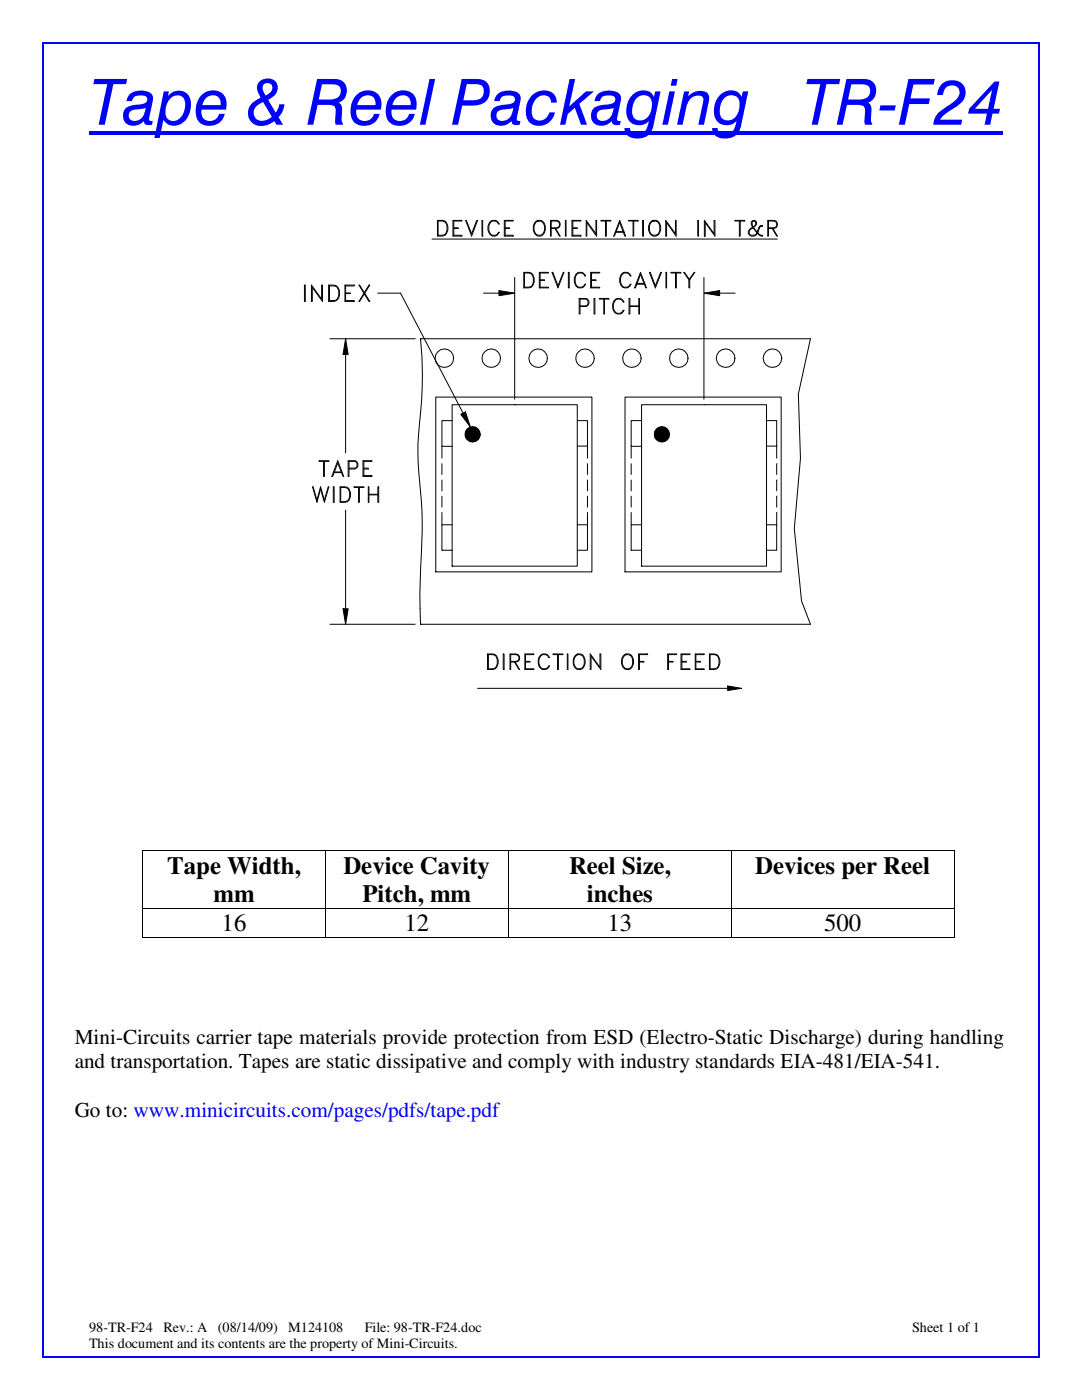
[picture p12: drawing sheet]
<svg xmlns="http://www.w3.org/2000/svg" width="216mm" height="279mm" viewBox="0 0 216 279" stroke-linecap="round" stroke-linejoin="round" font-family="sans-serif">
<path d="M17.8 26.2h182.4v.7h-182.4z" fill="#00f"/>
<path d="M59.5 43.2h103.5v95.4h-103.5z" fill="#fff"/>
<path d="M59.5 43.1h103.5v95.5h-103.5z" fill="none" stroke="#fff" stroke-width=".2"/>
<g fill="none" stroke="#000" stroke-width=".2">
<path d="M60.7 56.9h.2v3.3h-.2zM62.1 56.9l2.1 2.8v-2.8h.1v3.3l-2-2.8v2.8h-.2zM65.6 56.9h1.1a1.75 1.75 0 0 1 1.1 1.6 1.75 1.75 0 0 1-1.1 1.7h-1.1zM65.7 57.1h1a1.11 1.11 0 0 1 .9 1 2.14 2.14 0 0 1-.5 1.8l-1.4 .1zM69 60h1.7v.2h-1.9v-3.3h1.9v.2h-1.7v2.9M69 58.5h.9v.1h-.9M71.6 56.9l2 3.3h.2M73.8 56.9h-.2l-2 3.3M75.4 58.5h4.5l12.5 24M86.2 47.7h68.9M87.3 44h1a1.63 1.63 0 0 1 .9 2.4l-.4 .5-.5 .2h-1zM87.4 44.1h.9a1.55 1.55 0 0 1 .6 2.6l-.6 .2h-.9z"/>
<path d="M90.4 44h1.8v.1h-1.6v2.8h1.6v.2h-1.8zM90.6 45.5h.8v.1h-.8M92.9 44h.1l1.1 2.7 1-2.7h.2l-1.2 3.1zM96.2 44h.1l.1 3.1h-.2zM96.5 58.5h3.1M97.7 44.4a1.11 1.11 0 0 1 1.9 .3h-.2l-.1-.3-.5-.3a1.05 1.05 0 0 0-1.3 1.1 1.53 1.53 0 0 0 .8 1.7l.8-.1 .3-.4h.2a1.07 1.07 0 0 1-1 .8 1.07 1.07 0 0 1-1.1-.8 1.99 1.99 0 0 1 .2-2zM99.6 58l3.1 .5-3.1 .5zM100.6 44h1.8v.1h-1.6v2.8h1.6v.2h-1.8zM100.8 45.5h.9v.1h-.9M102.7 55.4v24.3M104.5 54.4h1a1.63 1.63 0 0 1 .9 2.3l-.4 .6-1.5 .1zM104.6 54.5h.9a1.5 1.5 0 0 1 .8 2.2l-.3 .5-.5 .1h-.9z"/>
<path d="M106.7 44.4a1.16 1.16 0 0 1 1.3-.4 1.16 1.16 0 0 1 .8 1.2 1.45 1.45 0 0 1-1.5 1.9 1.81 1.81 0 0 1-.6-2.7zM107.4 44.1a1.66 1.66 0 0 0-.4 2.7 1.11 1.11 0 0 0 1.7-.9 1.38 1.38 0 0 0-1.3-1.8h.1M107.6 57.4h1.8v-.1h-1.6v-2.8h1.6v-.1h-1.8l.1 3M107.8 55.8h.9v.2h-.9M110 45.5h1l.5-.2 .1-.3-.1-.7-.5-.2h-1v3h-.1v-3.1h1.1a.81 .81 0 0 1 .8 .8 .81 .81 0 0 1-.8 .8h-1M110.2 54.4h.1l1 2.6 1.1-2.6h.1l-1.2 3zM110.7 45.6l.9 1.5h.2l-.9-1.5M112.8 44h.1v3.1h-.1zM113.4 54.4h.2v3h-.2zM114.1 44h1.8v.1h-1.6v2.8h1.6v.2h-1.8zM114.3 45.5h.9v.1h-.9M114.9 54.8a1.11 1.11 0 0 1 1.9 .3h-.1l-.2-.3-.4-.3a1.05 1.05 0 0 0-1.3 1 1.31 1.31 0 0 0 1.3 1.8l.4-.3 .2-.3h.1a1.16 1.16 0 0 1-1.3 .8 1.16 1.16 0 0 1-.9-1.2v-.8z"/>
<path d="M117 44l1.9 2.7v-2.7h.1v3.1l-1.9-2.7v2.7h-.1zM117.9 54.4h1.8l-.1 .1h-1.6v2.8h1.6l.1 .1h-1.8zM118 55.8h.9v.2h-.9M118.5 59.6h.2v3.1h-.2zM119.6 59.6h1.9v.1h-1.9zM119.9 44h2v.1h-2zM120.5 59.7v3h.1v-3M120.8 44.1v3h.2v-3M122.6 60a1.11 1.11 0 0 1 1.9 .3h-.2l-.6-.6a1.1 1.1 0 0 0-1.3 1 1.36 1.36 0 0 0 1.3 1.8l.6-.6h.2a1.16 1.16 0 0 1-1.3 .8 1.16 1.16 0 0 1-.9-1.2v-.8zM122.8 46.4h1.7M122.9 46.2h1.5M123.7 44l1.1 3.1h-.1l-1-2.7-1.1 2.7h-.1z"/>
<path d="M124 54.8a1.11 1.11 0 0 1 1.9 .3h-.2l-.1-.3-.5-.3a1.05 1.05 0 0 0-1.3 1 1.31 1.31 0 0 0 1.3 1.8l.5-.3 .1-.3h.2a1.16 1.16 0 0 1-1.3 .8 1.16 1.16 0 0 1-.9-1.2v-.8zM125.4 44h1.9v.1h-1.9zM125.5 59.6h.2v3.1h-.2zM126.3 44.1v3h.1v-3M126.9 56.7h1.8M127.1 56.6h1.5M127.5 59.6h.1v3.1h-.1zM127.8 54.4l1.2 3h-.1l-1.1-2.6-1 2.6h-.2zM128.2 44h.2v3.1h-.2zM129.6 54.4h.2l1 2.6 1-2.6h.2l-1.2 3zM130 44.3a1.06 1.06 0 0 1 1.7 .9 1.38 1.38 0 0 1-.9 1.7h-.3a1.38 1.38 0 0 1-.9-1.7zM130.3 44a1.78 1.78 0 0 0 0 3.1 1.52 1.52 0 0 0 1.5-.8 1.52 1.52 0 0 0-.1-1.6 1.05 1.05 0 0 0-1.4-.7"/>
<path d="M132.8 44l2 2.7v-2.7h.1v3.1l-1.9-2.7v2.7h-.2zM132.9 54.4h.1v3h-.1zM133.9 54.4h1.9v.1h-1.9zM134.8 54.5v2.9h.2v-2.9M137.5 55.8l1.1-1.4-1 1.4v1.6h-.1v-1.6l-1.1-1.4 1.2 1.4M139.2 44h.2v3.1h-.2zM140.5 58.5l3.1-.5v1zM140.5 55.4v24.3M140.5 44l2 2.7v-2.7h.2v3.1l-2-2.7v2.7h-.2zM143.6 58.5h3.1M146.6 44h2v.1h-2zM147.5 44.1v3h.2v-3"/>
<path d="M150.1 44.3l.3-.2 .4 .2M150.2 44.1a1.24 1.24 0 0 0 .3 1.5l1.1 1.2 .5 .1v.2h-.3a4.3 4.3 0 0 1-1.9-2.7l.2-.3 .4-.1a.59 .59 0 0 1 .5 .4 .59 .59 0 0 1-.2 .6l-1 .8a.67 .67 0 0 0 .1 1.1h.6l.5-.2a2.19 2.19 0 0 1 .8-1.7h.3v.2l-.5 .1M150.7 44.1a.76 .76 0 0 1-.2 1.1 1.49 1.49 0 0 0-1.2 1.3l.3 .4a1.06 1.06 0 0 0 1.7-.5l.4-1.2M153.3 45.5h1.1l.4-.2 .2-.3-.2-.7-.4-.2h-1.1v3h-.1v-3.1h1.2a.81 .81 0 0 1 .7 .8 .81 .81 0 0 1-.7 .8h-1.1M154.1 45.6l.9 1.5h.1l-.9-1.5M65.8 67.6h17M69 67.6l.5 3.1h-1zM69 67.6h.1M69 70.7v19.7M83.9 67.6h77.8l-2.4 11.1 .4 12.7-1.2 14.1 1.4 14.4 1.8 4.7h-77.8M83.9 67.6a84.9 84.9 0 0 1-.4 19.1l-.1 5.7a109.3 109.3 0 0 1 .7 18.2l-.2 2.5a110.4 110.4 0 0 0 0 11.5M83.9 67.6h.1"/>
<path d="M87 79.2h31.1v34.9h-31.1zM115.7 61h1.2a.73 .73 0 0 0 .5-.6 .73 .73 0 0 0-.5-.7h-1.2v3h-.1v-3.1h1.3a.83 .83 0 0 1 .6 .8 .83 .83 0 0 1-.6 .8h-1.2M124.7 79.2h31.2v34.9h-31.2zM125.7 61h1.8M125.7 61.2h1.8M62.4 97.2h.1l.7 2.6 .8-2.6 .7 2.6 .8-2.6h.1l-.9 3-.7-2.6-.8 2.6zM63.7 91.9h1.9v.2h-1.9zM64.6 92.1v3h.1v-3M66.5 94.3h1.8M66.5 97.2h.2v3h-.2zM66.7 94.2h1.5M67.4 91.9l1.2 3.2h-.1l-1.1-2.7-1 2.7h-.2z"/>
<path d="M67.9 97.2h1a1.63 1.63 0 0 1 .9 2.3l-.5 .6-1.4 .1zM68 97.3h.9a1.5 1.5 0 0 1 .7 2.2l-.3 .4-.4 .2h-.9zM69.6 93.4h1.2l.3-.1a.8 .8 0 0 0-.3-1.2h-1.2v3h-.1v-3.2h1.3a.86 .86 0 0 1 .6 .9 .86 .86 0 0 1-.6 .8h-1.2M70.7 97.2h1.9v.1h-1.9zM71.5 97.3v2.9h.2v-2.9M72.4 91.9h1.8v.2h-1.6v2.8h1.6v.2h-1.8zM72.6 93.4h.9v.2h-.9M73.5 97.2h.1v3h-.1zM73.6 98.6h1.8M73.6 98.8h1.8M75.4 97.2h.2v3h-.2zM88.2 89v2.4"/>
<path d="M88.2 92.5v2.2M88.2 95.8v2.2M88.2 99v2.2M90.2 83.9h-2v5.2h2.1M91.9 82.7l1-.5 1 3zM92.9 86.7h1.4l-1.3 .5zM93 86.1l1.3 .6h-1.4zM93 87.2l1.3-.5-1 1zM93.3 85.7l.5-.4 .5 1.4zM93.3 85.7l1 1-1.3-.6zM93.8 85.3h.5v1.4zM94.3 86.7l1.3-.6 .2 .6z"/>
<path d="M94.3 86.7l1-1 .3 .4zM94.3 85.3h.6l-.6 1.4zM94.3 86.7l-.5 1.3-.5-.3zM94.3 86.7v1.4l-.5-.1zM94.3 86.7l.6 1.3-.6 .1zM94.3 86.7l1 1-.4 .3zM94.3 86.7l1.3 .5-.3 .5zM94.3 86.7h1.5l-.2 .5zM94.9 85.3l.4 .4-1 1zM102.7 80.8h.1M115.2 83.9h2v5.1h-2M117.2 89v2.4"/>
<path d="M117.2 92.5v2.2M117.2 95.8v2.2M117.2 99v2.2M125.9 89v2.4M125.9 92.5v2.2M125.9 95.8v2.2M125.9 99v2.2M128 83.9h-2.1v5.2h2.1M128 80.8h25v32.2h-25zM130.6 86.7h1.5l-1.3 .5zM130.8 86.1l1.3 .6h-1.5zM130.8 87.2l1.3-.5-1 1z"/>
<path d="M131.1 85.7l.4-.4 .6 1.4zM131.1 85.7l1 1-1.3-.6zM131.5 85.3h.6v1.4zM132.1 86.7l1.3-.6 .1 .6zM132.1 86.7l1-1 .3 .4zM132.1 85.3h.5l-.5 1.4zM132.1 86.7l-.6 1.3-.4-.3zM132.1 86.7v1.4l-.6-.1zM132.1 86.7l.5 1.3-.5 .1zM132.1 86.7l1 1-.5 .3zM132.1 86.7l1.3 .5-.3 .5zM132.1 86.7h1.4l-.1 .5z"/>
<path d="M132.6 85.3l.5 .4-1 1zM153 83.9h2v5.1h-2M155 99v2.2M155 95.8v2.2M155 92.5v2.2M155 89v2.4M69 101.8v19.7M88.2 102.3v2.4M90.2 104.7h-2v5.1h2.1M90.2 113h25v-32.2h-25l.1 32.2M115.2 104.7h2v5.1h-2M117.2 102.3v2.4"/>
<path d="M125.9 102.3v2.4M128 104.7h-2.1v5.1h2.1M153 104.7h2v5.1h-2M155 102.3v2.4M65.8 124.6h17M68.5 121.5h1l-.5 3.1zM83.9 124.6h.1M95.3 137.4h49.9M97.3 130.5h1a1.63 1.63 0 0 1 .9 2.4l-.4 .6-1.5 .1zM97.5 130.6h.8a1.5 1.5 0 0 1 .8 2.3l-.3 .4-.5 .2h-.8zM100.4 130.5h.2v3.1h-.2zM101.9 132h1.1l.4-.2 .1-.3-.1-.7-.4-.2h-1.1v3h-.1v-3.1h1.2a.81 .81 0 0 1 .7 .8 .81 .81 0 0 1-.7 .8h-1.1"/>
<path d="M102.7 132.1l.8 1.5h.2l-.9-1.5M104.7 130.5h1.8v.1h-1.6v2.9h1.6v.1h-1.8zM104.9 132h.8v.1h-.8M107.7 130.9a1.11 1.11 0 0 1 1.9 .3h-.1l-.2-.3-.4-.3a1.1 1.1 0 0 0-1.4 1.1 1.36 1.36 0 0 0 1.4 1.8l.4-.3 .2-.3h.1a1.16 1.16 0 0 1-1.3 .7 1.16 1.16 0 0 1-.9-1.2v-.7zM110.4 130.5h1.9v.1h-1.9zM111.3 130.6v3h.1v-3M113.2 130.5h.1v3.1h-.1zM114.7 130.9a1.16 1.16 0 0 1 1.3-.3 1.16 1.16 0 0 1 .8 1.1 1.36 1.36 0 0 1-.3 1.5 1.36 1.36 0 0 1-1.5 .3 1.97 1.97 0 0 1-.3-2.6zM115 130.8a1.03 1.03 0 0 1 1.1 0 1.03 1.03 0 0 1 .5 .9 1.31 1.31 0 0 1-1.2 1.8 1.63 1.63 0 0 1-.4-2.7zM117.8 130.5l1.9 2.7v-2.7h.2v3.1l-2-2.7v2.7h-.1zM124.3 130.9a1.16 1.16 0 0 1 1.4-.3 1.16 1.16 0 0 1 .7 1.1 1.36 1.36 0 0 1-.3 1.5 1.36 1.36 0 0 1-1.5 .3 1.97 1.97 0 0 1-.3-2.6zM124.6 130.8a1.03 1.03 0 0 1 1.1 0 1.03 1.03 0 0 1 .5 .9 1.31 1.31 0 0 1-1.1 1.8 1.63 1.63 0 0 1-.5-2.7z"/>
<path d="M127.4 130.5h1.8v.1h-1.6v3h-.2zM127.6 132h.9v.1h-.9M133.2 130.5h1.8v.1h-1.6v3h-.2zM133.4 132h.9v.1h-.9M135.9 130.5h1.8v.1h-1.6v2.9h1.6v.1h-1.8zM136.1 132h.8v.1h-.8M138.7 130.5h1.8v.1h-1.6v2.9h1.6v.1h-1.8zM138.9 132h.8l.1 .1h-.9M141.6 130.5h1a1.63 1.63 0 0 1 .9 2.4l-.5 .6-1.4 .1zM141.7 130.6h.9a1.5 1.5 0 0 1 .7 2.3l-.3 .4-.4 .2h-.9zM145.2 136.9l2.8 .5-2.8 .4z"/>
<circle cx="88.7" cy="71.5" r="1.85"/>
<circle cx="98" cy="71.5" r="1.85"/>
<circle cx="107.4" cy="71.5" r="1.85"/>
<circle cx="116.7" cy="71.5" r="1.85"/>
<circle cx="126.1" cy="71.5" r="1.86"/>
<circle cx="135.4" cy="71.5" r="1.86"/>
<circle cx="144.8" cy="71.5" r="1.86"/>
<circle cx="154.1" cy="71.5" r="1.86"/>
<circle cx="94.3" cy="86.7" r="1.53"/>
<circle cx="132.1" cy="86.7" r="1.53"/>
</g>
<g fill="#000">
<path d="M99.6 58l3.1 .5-3.1 .5zM140.5 58.5l3.1-.5v1zM69 67.6l.5 3.1h-1zM91.9 82.7l1-.5 1 3zM92.9 86.7h1.4l-1.3 .5zM93 86.1l1.3 .6h-1.4zM93 87.2l1.3-.5-1 1zM93.3 85.7l1 1-1.3-.6zM94.3 86.7l-.5 1.3-.5-.3zM93.3 85.7l.5-.3 .5 1.3zM94.3 86.7v1.4l-.5-.1zM93.8 85.4l.5-.1v1.4z"/>
<path d="M94.3 86.7l.6 1.3-.6 .1zM94.3 85.3l.6 .1-.6 1.3zM94.3 86.7l1 1-.4 .3zM94.9 85.4l.4 .3-1 1zM94.3 86.7l1.3 .5-.3 .5zM94.3 86.7l1-1 .3 .4zM94.3 86.7h1.5l-.2 .5zM94.3 86.7l1.3-.6 .2 .6zM130.6 86.7h1.5l-1.3 .5zM130.8 86.1l1.3 .6h-1.5zM130.8 87.2l1.3-.5-1 1zM131.1 85.7l1 1-1.3-.6z"/>
<path d="M132.1 86.7l-.6 1.3-.4-.3zM131.1 85.7l.4-.3 .6 1.3zM132.1 86.7v1.4l-.6-.1zM131.5 85.4l.6-.1v1.4zM132.1 86.7l.5 1.3-.5 .1zM132.1 85.3l.5 .1-.5 1.3zM132.1 86.7l1 1-.5 .3zM132.6 85.4l.5 .3-1 1zM132.1 86.7l1.3 .5-.3 .5zM132.1 86.7l1-1 .3 .4zM132.1 86.7h1.4l-.1 .5zM132.1 86.7l1.3-.6 .1 .6z"/>
<path d="M68.5 121.5h1l-.5 3.1zM145.2 136.9l2.8 .5-2.8 .4z"/>
</g>
<path d="M17.3 168.4h184.2v28.5h-184.2z" fill-rule="evenodd" fill="#fff"/>
<g fill="#000">
<path d="M28.4 169.6h.1v.2h-.1zM64.9 169.6h.1v.2h-.1zM101.4 169.6h.2v.2h-.2zM145.8 169.6h.2v.2h-.2zM190.3 169.6h.2v.2h-.2zM28.4 181.1h.1v.2h-.1zM28.4 187h.1v.2h-.1zM64.9 181.1h.1v.2h-.1zM64.9 187h.1v.2h-.1zM101.4 181.1h.2v.2h-.2zM101.4 187h.2v.2h-.2zM145.8 181.1h.2v.2h-.2z"/>
<path d="M145.8 187h.2v.2h-.2zM190.3 181.1h.2v.2h-.2zM190.3 187h.2v.2h-.2z"/>
</g>
<g fill="none" stroke="#000" stroke-width=".2">
<path d="M28.4 169.8v11.3M28.5 169.7h36.4M64.9 169.8v11.3M65 169.7h36.4M101.5 169.8v11.3M101.6 169.7h44.2M145.9 169.8v11.3M146 169.7h44.3M190.4 169.8v11.3M28.4 181.3v5.7M28.5 181.2h36.4M28.5 187.1h36.4"/>
<path d="M64.9 181.3v5.7M65 181.2h36.4M65 187.1h36.4M101.5 181.3v5.7M101.6 181.2h44.2M101.6 187.1h44.2M145.9 181.3v5.7M146 181.2h44.3M146 187.1h44.3M190.4 181.3v5.7"/>
</g>
<path d="M12.4 203.3h190.5v25.4h-190.5z" fill-rule="evenodd" fill="#fff"/>
<path d="M8.5 8.5h.2v.2h-.2z" fill="#00f"/>
<path d="M8.7 8.6h198.5" fill="none" stroke="#00f" stroke-width=".25"/>
<path d="M207.2 8.5h.2v.2h-.2z" fill="#00f"/>
<path d="M8.6 8.7v262M207.3 8.7v262" fill="none" stroke="#00f" stroke-width=".25"/>
<path d="M8.5 270.7h.2v.2h-.2z" fill="#00f"/>
<path d="M8.7 270.8h198.5" fill="none" stroke="#00f" stroke-width=".25"/>
<path d="M207.2 270.7h.2v.2h-.2z" fill="#00f"/>
<g font-size="12.7" fill="#00f">
<text x="17.8" y="24.9">Tape &amp; Reel Packaging</text>
<text x="160.1" y="24.9">TR-F24</text>
</g>
<g font-size="5">
<text x="33.4" y="174.4">Tape Width,</text>
<text x="68.5" y="174.4">Device Cavity</text>
<text x="113.5" y="174.4">Reel Size,</text>
<text x="150.7" y="174.4">Devices per Reel</text>
<text x="42.6" y="180">mm</text>
<text x="44.2" y="185.8">16</text>
<text x="72.3" y="180">Pitch, mm</text>
<text x="80.7" y="185.8">12</text>
<text x="117.1" y="180">inches</text>
<text x="121.2" y="185.8">13</text>
<text x="164.4" y="185.8">500</text>
</g>
<g font-size="4.2">
<text x="14.9" y="208.4">Mini-Circuits carrier tape materials provide protection from ESD (Electro-Static Discharge) during handling</text>
<text x="14.9" y="213.2">and transportation. Tapes are static dissipative and comply with industry standards EIA-481/EIA-541.</text>
<text x="14.9" y="223">Go to: www.minicircuits.com/pages/pdfs/tape.pdf</text>
</g>
<g font-size="2.8">
<text x="17.8" y="265.8">98-TR-F24</text>
<text x="17.8" y="269">This document and its contents are the property of Mini-Circuits.</text>
<text x="32.6" y="265.8">Rev.: A</text>
<text x="43.5" y="265.8">(08/14/09)</text>
<text x="57.5" y="265.8">M124108</text>
<text x="72.8" y="265.8">File: 98-TR-F24.doc</text>
<text x="182" y="265.8">Sheet 1 of 1</text>
</g>
</svg>
